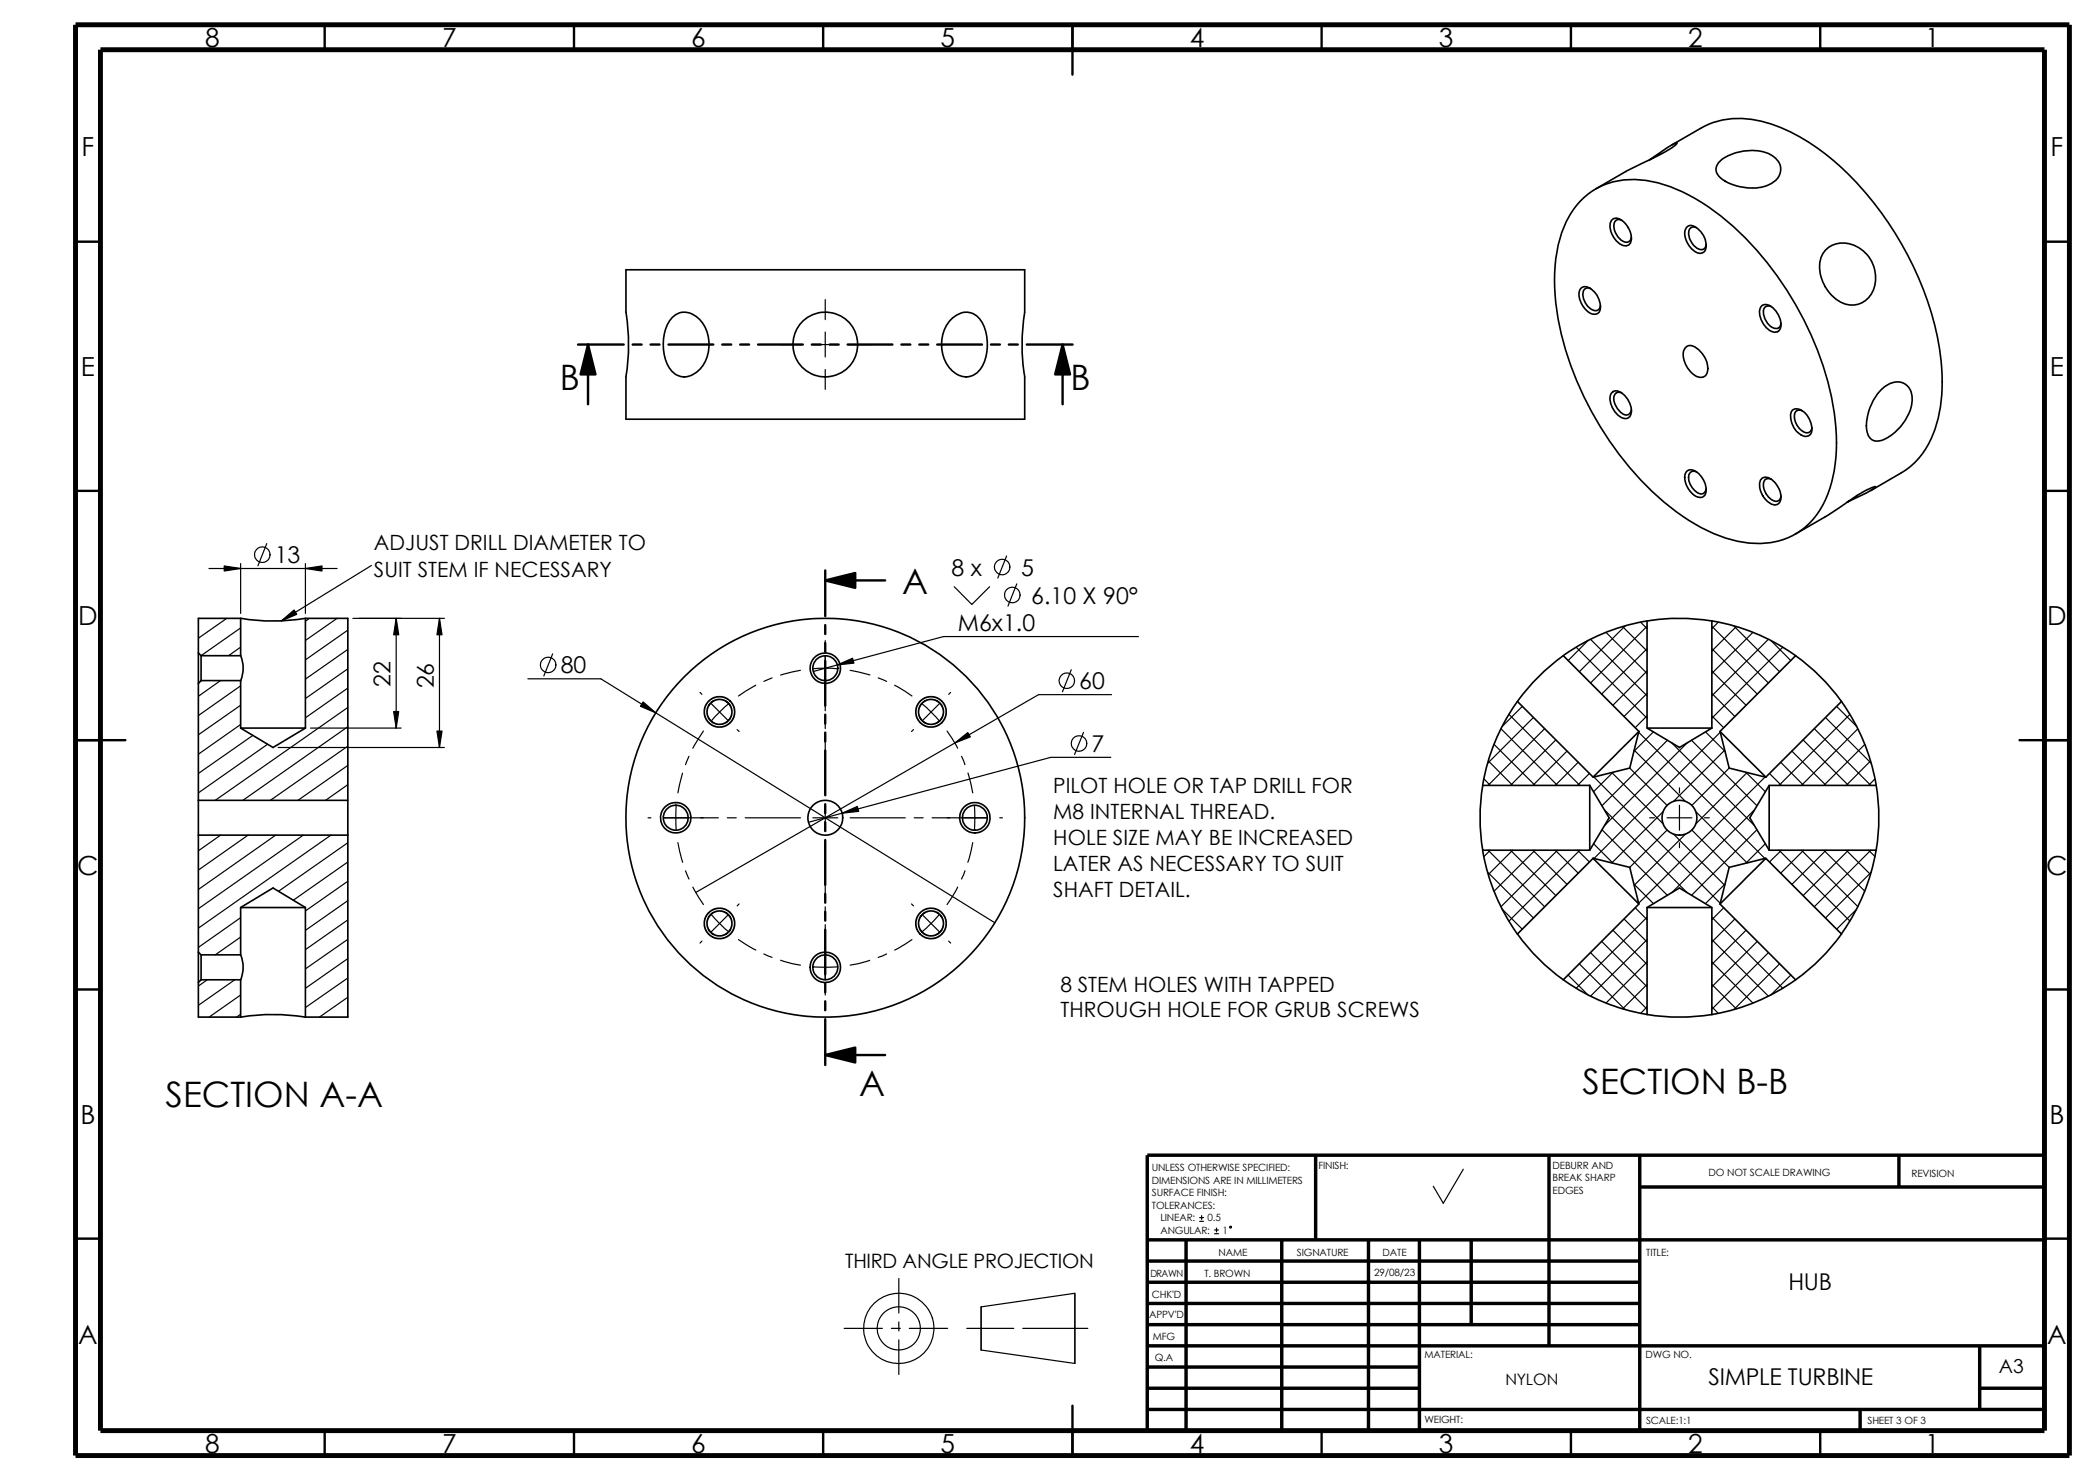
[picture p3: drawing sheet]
<svg xmlns="http://www.w3.org/2000/svg" width="297mm" height="210mm" viewBox="0 0 297 210" stroke-linecap="round" stroke-linejoin="round" font-family="sans-serif">
<g fill="none" stroke="#000" stroke-width=".34">
<path d="M46 3.5v3.5M81.4 3.5v3.5M116.7 3.5v3.5M152.1 3.5v7.1M187.4 3.5v3.5M222.7 3.5v3.5M258.1 3.5v3.5M10.7 34.3h3.5M289.9 34.3h3.5M82 48.9h6.4M83.4 48.9v8.4M89.7 48.9h1.3"/>
<path d="M92.2 48.9h1.3M94.8 48.9h6.3M102.4 48.9h1.3M104.9 48.9h1.3M107.5 48.9h6.3M115.1 48.9h1.3M117.6 48.9h1.3M120.2 48.9h6.3M127.8 48.9h1.3M130.3 48.9h1.3M132.9 48.9h6.3M140.5 48.9h1.3"/>
<path d="M143 48.9h1.3M145.6 48.9h6.5M150.7 48.9v8.4M10.7 69.6h3.5M289.9 69.6h3.5M117 82.3h8.5M117 80.9v6.5M117 88.6v1.3M117 91.2v1.2M117 93.7v6.4M10.7 104.9h7.1M117 101.3v1.3"/>
<path d="M117 103.9v1.2M117 106.4v6.4M117 114v1.3M117 116.6v1.2M117 119.1v6.4M286.3 104.9h7.1M117 126.7v1.3M117 129.3v1.2M117 131.8v6.4M117 139.4v1.3M10.7 140.3h3.5M117 149.6h8.5"/>
<path d="M117 144.5v6.5M117 142v1.2M289.9 140.3h3.5M10.7 175.6h3.5M289.9 175.6h3.5M152.1 199.3v7.1M46 202.8v3.6M81.4 202.8v3.6M116.7 202.8v3.6M187.4 202.8v3.6M222.7 202.8v3.6M258.1 202.8v3.6"/>
</g>
<g fill="none" stroke="#000" stroke-width=".49">
<path d="M162.7 178.8h69.8M162.7 175.8h127.2M168.2 175.8v27M181.7 175.8v27M186.5 163.8v12M194 175.8v27M201.2 175.8v27M208.6 175.8v12M219.6 163.8v27M232.5 168.3h57.4M232.5 163.8v39M269.2 163.8v4.5"/>
<path d="M289.9 163.8h-127.2v39M162.7 187.8h69.8M162.7 184.8h69.8M162.7 181.8h69.8M162.7 199.8h127.2M162.7 196.8h38.5M162.7 190.8h127.2M162.7 193.8h38.5M263.7 199.8v3M280.7 196.8h9.2M280.7 190.8v9"/>
</g>
<path d="M10.7 3.5h282.7v202.9h-282.7zM14.2 7h275.7v195.8h-275.7z" fill="none" stroke="#000" stroke-width=".7" stroke-linecap="butt"/>
<g fill="none" stroke="#000" stroke-width=".17">
<path d="M110.7 48.9h2.8M115.2 48.9h3.6M117 42.5v2.8M117 47.1v3.5M117 52.4v2.8M120.5 48.9h2.9M34.1 79.9v7.1M37.8 77.1l-1.2 3.1M43.3 79.9v7.1M142.7 78.8l-1.2 3.2M28.2 87.7l-.1 .1M29.6 80.6h18.2"/>
<path d="M31.3 96.5l-3.2 2.2M32.1 87.7l-4 2.8M34.1 97.2l-6 4.3M34.1 100l-6 4.2M34.1 89l-5.6 4M34.1 91.8l-1.7 1.2M43.9 87.7l-.6 .4M47.8 87.7l-4.5 3.1M49.3 89.3l-6 4.3M49.3 92.1l-6 4.2M49.3 94.8l-6 4.2M49.3 97.6l-6 4.2"/>
<path d="M50 87.7h13M52.7 80.2l-12.8 7.8M56.2 87.7v15.5M62.3 87.7v18.3M74.8 96.2h10.4l55.9 34.6M78.4 92.7l-1.3 3.1M99.2 98.2l.3 .2M100.8 99.7l2.5 2.5M103.3 99.8l-1.3 1.1-1.2 1.4M107.2 97.2l-2.5 1.5M109.5 96.1l-1.2 .5M113.5 95l-2.8 .7"/>
<path d="M115.2 94.8h3.6M117 90.8v.4M117 93v7.8M120.5 95l2.8 .7M124.5 96.1l1.2 .5M126.8 97.2l2.5 1.5M130.7 99.8l1.3 1.1 1.2 1.4M133.3 99.7l-2.5 2.5M134.8 98.2l-.3 .2M135.3 83.2l2.5 2.5 2.5-2.5M144.2 82.8l-1.3 3.1M151.9 95l-1.3 3.1"/>
<path d="M157.6 98.5h-10.3l-48.6 28M161.4 90.3h-27.6l-18.5 4.9M223.5 91.8l10 10M225.2 90.8l-2.9 2.9M225.5 90.6l8 8.1M227.7 89.7l5.8 5.8M230.1 88.8l3.4 3.5M230.4 88.8l-6.5 6.5M232.6 88.2l.9 .9M233.5 88.8l-8 8M233.5 92l-6.4 6.4M233.5 95.1l-4.8 4.9"/>
<path d="M233.5 98.3l-3.2 3.3M242.7 98.3l3.3 3.3M242.7 95.1l4.9 4.9M242.7 92l6.4 6.4M242.7 88.8l8 8M243.6 88.2l-.9 .9M245.8 88.8l6.5 6.5M246.2 88.8l-3.5 3.5M248.5 89.7l-5.8 5.8M250.7 90.6l-8 8.1M251.1 90.8l2.8 2.9M252.8 91.8l-10.1 10"/>
<path d="M31.3 118.4l-3.2 2.2M34.1 102.7l-6 4.2M35.2 118.4l-7.1 5M35.9 104.3l-7.8 5.4M37.9 105.5l-9.8 6.9M39.1 118.4l-11 7.7M39.4 106h23.6M43 118.4l-14.9 10.4M44 103.2h12.9M46.9 118.4l-18.8 13.2M49.3 119.5l-9.8 6.9M49.3 100.3l-18.8 13.2"/>
<path d="M49.3 103l-14.9 10.5M49.3 105.8l-11 7.7M49.3 108.5l-7.1 5M49.3 111.3l-3.1 2.2M91.9 116h.4M94 116h7.9M95.9 114.2v3.5M96.1 119.5l.7 2.8M96.8 109.6l-.7 2.8M97.7 107.2l-.5 1.2M99.7 103.7l-1.5 2.4M103.1 116h1.3"/>
<path d="M104.5 103.4l.3 .3M105.7 116h7.8M115.2 116h3.6M117 102v1.3M117 104.6v7.8M117 119.5v7.8M117 114.2v3.5M120.5 116h7.9M129.5 103.4l-.3 .3M129.6 116h1.3M132.2 116h7.8M134.3 103.7l1.5 2.4"/>
<path d="M136.3 107.2l.5 1.2M137.2 109.6l.7 2.8M137.9 119.5l-.7 2.8M138.2 114.2v3.5M141.7 116h.4M153.6 103.8l-1.2 3.2M157.5 107.4h-8.5l-34.4 9.2M210.4 110.4l.9 1M211 107.9l3.5 3.5M211.8 105.5l5.9 5.9M212.8 103.3l8 8.1M213.9 101.3l10.1 10.1"/>
<path d="M215.8 100.2l-2.8 2.8M217.4 101.7l-6.5 6.5M219 103.3l-8 8.1M220.6 104.9l-6.4 6.5M222.2 106.5l-4.9 4.9M223.8 108.1l-3.3 3.3M225.4 109.7l-1.7 1.7M226 119.6l2.7 2.8M226 110.2l17.9 17.9M227.1 117.6l9.3 9.3M227.5 114.8l11.7 11.8M228.5 109.5l7.3 7.3"/>
<path d="M228.7 109.5l-2.7 2.7M231.1 108.9l5.3 5.3M231.7 106.4l7.3 7.2M232.3 103.8l17.9 17.9M233.5 101.5l-1.6 1.7M233.9 116h.7M234.4 103.8l-2.7 2.7M235.8 115.1l-7.3 7.2M236.4 116h3.5M236.4 117.7l-5.3 5.3M236.4 105l-9.3 9.2M237 105.3l11.7 11.8"/>
<path d="M237.3 118.3l7.2 7.2M238.1 111.7v.7M238.1 114.2v3.5M238.1 119.5v.7M239 118.3l-7.3 7.2M239.2 105.3l-11.7 11.8M239.8 105l9.3 9.2M239.9 117.7l5.3 5.3M240.4 115.1l7.3 7.2M241.7 116h.7M241.8 103.8l2.8 2.7M242.7 101.5l1.7 1.7"/>
<path d="M243.9 103.8l-17.9 17.9M244.5 106.4l-7.2 7.2M245.2 108.9l-5.3 5.3M247.5 109.5l2.8 2.7M247.7 109.5l-7.3 7.3M248.7 114.8l-11.7 11.8M249.1 117.6l-9.3 9.3M250.3 110.2l-18 17.9M250.3 119.6l-2.8 2.8M250.9 109.7l1.7 1.7M252.5 108.1l3.2 3.3M254.1 106.5l4.8 4.9"/>
<path d="M255.6 104.9l6.5 6.5M257.2 103.3l8.1 8.1M258.8 101.7l6.5 6.5M260.4 100.2l2.8 2.8M262.3 101.3l-10.1 10.1M263.4 103.3l-8 8.1M264.4 105.5l-5.8 5.9M265.2 107.9l-3.4 3.5M265.8 110.4l-.9 1M29.4 138.9l-1.3 .9M33.3 138.9l-5.2 3.6M34.1 130.1l-6 4.2"/>
<path d="M34.1 132.9l-3.6 2.5M49.3 122.2l-7.7 5.4M49.3 124.9l-6 4.3M49.3 127.7l-6 4.2M49.3 130.4l-6 4.2M49.3 133.2l-6 4.2M49.3 135.9l-6 4.2M49.3 138.7l-6 4.2M97.2 123.5l.5 1.1M98.2 125.8l1.5 2.4M99.5 133.4l-.3 .3M100.8 129.6l1.2 1.3 1.3 1.2"/>
<path d="M103.3 129.7l-2.5 2.5M104.7 133.2l2.5 1.5M104.8 128.2l-.3 .2M108.3 135.3l1.2 .4M110.7 136.1l1.6 .5 1.2 .2M115.2 137.1h3.6M117 128.6v1.2M117 131.1v7.8M123.3 136.2l-2.8 .6M125.7 135.3l-1.2 .4M129.2 128.2l.3 .2M129.3 133.2l-2.5 1.5"/>
<path d="M130.8 129.7l2.5 2.5M133.2 129.6l-1.2 1.3-1.3 1.2M134.5 133.4l.3 .3M135.8 125.8l-1.5 2.4M136.8 123.5l-.5 1.1M210.9 123.7l6.5 6.5M211 120.5l8 8.1M211.3 120.5l-.9 1M213 128.9l2.8 2.8M214.2 120.5l6.4 6.5M214.5 120.5l-3.5 3.5M217.3 120.5l4.9 4.9"/>
<path d="M217.7 120.5l-5.9 5.9M220.5 120.5l3.3 3.3M220.8 120.5l-8 8M222.3 138.2l2.9 2.9M223.7 120.5l1.7 1.7M223.9 136.7l6.5 6.5M224 120.5l-10.1 10.1M225.5 135.1l8 8M227.1 133.5l6.4 6.4M228.7 131.9l4.8 4.8M230.3 130.3l3.2 3.3M231.7 125.3l2.7 2.8"/>
<path d="M231.9 128.7l1.6 1.7M233.5 130l-10 10.1M233.5 136.4l-5.8 5.8M233.5 133.2l-8 8M233.5 139.6l-3.4 3.4M242.7 133.2l8 8M242.7 139.6l3.5 3.4M242.7 136.4l5.8 5.8M242.7 130l10.1 10.1M244.4 128.7l-1.7 1.7M244.6 125.3l-2.8 2.8M246 130.3l-3.3 3.3"/>
<path d="M247.6 131.9l-4.9 4.8M249.1 133.5l-6.4 6.4M250.7 135.1l-8 8M252.2 120.5l10.1 10.1M252.3 136.7l-6.5 6.5M252.6 120.5l-1.7 1.7M253.9 138.2l-2.8 2.9M255.4 120.5l8 8M255.7 120.5l-3.2 3.3M258.6 120.5l5.8 5.9M258.9 120.5l-4.8 4.9M261.8 120.5l3.4 3.5"/>
<path d="M262.1 120.5l-6.5 6.5M263.2 128.9l-2.8 2.8M264.9 120.5l.9 1M265.3 120.5l-8.1 8.1M265.3 123.7l-6.5 6.5M34.1 141.1l-4.4 3.1M34.1 143.8l-.6 .4M49.3 141.4l-4 2.8M49.3 144.1l-.1 .1M117 140.7v.4M233.5 142.7l-.9 1M242.7 142.7l.9 1"/>
<path d="M170.1 173.2h.5M170.1 172.6h.5M170.4 172.4v.5M172.2 174.9h.6M172.2 174.4h.6M172.5 174.1v.6M174.4 173.9h.2l-.1 .2h-.1zM207.5 165.8l-2.9 4.8-1.4-2.4M119.7 188.3h5.4M126.4 188.3h1.3M127.4 181.3v4.9M127.4 187.4v1.3"/>
<path d="M127.4 190v4.9M128.9 188.3h5.5M137.1 188.3h6.6M139.1 185.3l13.3-1.9v9.9l-13.3-1.9zM145 188.3h9.2M152.4 183.4v9.9"/>
<circle cx="37.2" cy="78.6" r="1.1"/>
<circle cx="77.7" cy="94.3" r="1.09"/>
<circle cx="142.1" cy="80.4" r="1.1"/>
<circle cx="143.5" cy="84.4" r="1.1"/>
<circle cx="151.3" cy="96.5" r="1.1"/>
<circle cx="153" cy="105.4" r="1.1"/>
<circle cx="127.4" cy="188.3" r="3.1"/>
<circle cx="127.4" cy="188.3" r="5"/>
</g>
<g fill="none" stroke="#000" stroke-width=".23">
<path d="M88.7 38.2h56.6v6.1a28.4 28.4 0 0 0 0 9.1v6h-56.6v-6a28.5 28.5 0 0 0 0-9.1zM224 28.6a10.6 10.6 0 0 1 10.5-2.8 26.2 26.2 0 0 1 11.3 6.4 46.6 46.6 0 0 1 14.2 25.6 23.2 23.2 0 0 1-1.2 13.2 10.1 10.1 0 0 1-10.5 6 22.1 22.1 0 0 1-11.2-4.9 45.9 45.9 0 0 1-16.4-28.4 23.5 23.5 0 0 1 .9-11.3l.7-1.4 .8-1.3zM228.6 31.1l.4-.2a2.18 2.18 0 0 1 1.9 1.4 2.47 2.47 0 0 1 .2 2.3 1.16 1.16 0 0 1-1.7-.2 3.1 3.1 0 0 1-1-2.9zM229.9 31.2l-.4-.1a.95 .95 0 0 0-.6 1.3l.2 .7a1.81 1.81 0 0 0 1.8 1.2l.3-.3 .1-.4M233.9 22.7a20.2 20.2 0 0 1 3.9-2.5 6.8 6.8 0 0 1-2.7 1.9l-4.3 2.1-4.5 2.6M237 20.6l4.3-2.5a11.8 11.8 0 0 1 9.7-.5 30.9 30.9 0 0 1 13.1 9.2 45.9 45.9 0 0 1 11 23.6 21.7 21.7 0 0 1-1.6 12.4 10.2 10.2 0 0 1-4 4.3l-4.2 2.5M239.2 32.2a1.26 1.26 0 0 1 1.8 .4 2.66 2.66 0 0 1 .7 3 1.12 1.12 0 0 1-1.7-.2 3.2 3.2 0 0 1-1.1-2.6zM240.5 32.3a.79 .79 0 0 0-.9 .1 .79 .79 0 0 0-.2 .9 2.46 2.46 0 0 0 1.9 2.1l.3-.1 .2-.3 .1-.4M243.7 23a6.9 6.9 0 0 1 7.6-.9 2.17 2.17 0 0 1 1.2 2 2.17 2.17 0 0 1-1.3 1.9 7.1 7.1 0 0 1-7.4-1 1.41 1.41 0 0 1-.1-2zM258.8 35.5a3.8 3.8 0 0 1 5.4 .1 4.8 4.8 0 0 1 .7 6.7 3.3 3.3 0 0 1-4.7 0 5.6 5.6 0 0 1-1.9-6.1zM95.2 45.2a2.39 2.39 0 0 1 3.4-.4 5.2 5.2 0 0 1 0 8.1 2.48 2.48 0 0 1-3.8-1 6.7 6.7 0 0 1 .4-6.7zM135 45.2a2.52 2.52 0 0 1 4 .2 6.7 6.7 0 0 1 .1 6.8 2.51 2.51 0 0 1-4 .5 5.3 5.3 0 0 1-.1-7.5z"/>
<path d="M224.1 40.9a1.2 1.2 0 0 1 1.8 .3 3.1 3.1 0 0 1 1 2.7l-.2 .4a1.29 1.29 0 0 1-1.8-.3 3.1 3.1 0 0 1-1-2.8zM225.5 40.9a.77 .77 0 0 0-.8 .1 .77 .77 0 0 0-.3 .9 2.48 2.48 0 0 0 1.8 2.2 .79 .79 0 0 0 .7-.8M228.6 55.6l.1-.1a1.15 1.15 0 0 1 1.4 .4 3.2 3.2 0 0 1 1.2 2.7l-.4 .6a1.44 1.44 0 0 1-1.7-.6 2.47 2.47 0 0 1-.6-3zM229.9 55.7l-.1-.1a.66 .66 0 0 0-.8 .2 1.84 1.84 0 0 0 .3 2.2l.9 .7 .4 .1 .4-.1 .3-.6M239 49.3a1.28 1.28 0 0 1 1.8 .3 3.2 3.2 0 0 1 1.2 3.5 1.16 1.16 0 0 1-1.8 0 3.7 3.7 0 0 1-1.5-3.3zM249.8 43.4a.99 .99 0 0 1 1.3 .1 3 3 0 0 1 1.3 3.2 .7 .7 0 0 1-.7 .4 2.92 2.92 0 0 1-2.2-3.3zM251.1 43.5l-.6-.1-.3 .2a2.44 2.44 0 0 0 1.2 2.9l.6 .1a.68 .68 0 0 0 .5-.8M254.1 58.2a1.45 1.45 0 0 1 1.9 .5 3.1 3.1 0 0 1 .8 2.8 1.06 1.06 0 0 1-1.7 0 3.2 3.2 0 0 1-1.2-2.9zM255.5 58.3a.77 .77 0 0 0-.9 0 .77 .77 0 0 0-.2 .9 2.44 2.44 0 0 0 1.8 2.2 .71 .71 0 0 0 .7-.8M266.9 55.1a2.59 2.59 0 0 1 3.5-.4 3.3 3.3 0 0 1 .5 3.4 7.3 7.3 0 0 1-4.2 4.4 1.46 1.46 0 0 1-2-1.3 7.3 7.3 0 0 1 2.2-6.1zM239.1 67a1.16 1.16 0 0 1 1.7 .1 2.87 2.87 0 0 1 .9 3.1 1.15 1.15 0 0 1-1.8-.2 2.76 2.76 0 0 1-.8-3zM240.5 66.9a.8 .8 0 0 0-.9 .1 .8 .8 0 0 0-.2 1 2.64 2.64 0 0 0 1.7 2l.5-.1 .3-.6"/>
<path d="M249.7 67.9a1.2 1.2 0 0 1 1.7 .3 3.1 3.1 0 0 1 1 2.8l-.2 .4-.4 .2a2.19 2.19 0 0 1-1.9-1.3 2.48 2.48 0 0 1-.2-2.4zM251.1 67.9h-.6a1.2 1.2 0 0 0-.2 1.8l.1 .3a2.1 2.1 0 0 0 1.6 1.1l.3-.2 .2-.6M261.9 71.2l.3-.1a16 16 0 0 0 3.7-2.1 18.2 18.2 0 0 0-5.3 3.1l-1.4 .9-4.7 2.7M28.1 96.9v16.6M28.1 92.6v4.3M28.1 92.6l.4 .4M28.5 93v3.5M28.5 93h5.6M28.5 96.5l-.4 .4M28.5 96.5h5.6M34.1 87.7a28.1 28.1 0 0 0 9.2 0M34.1 87.7h-6v4.9"/>
<path d="M34.1 96.5v6.7h9.2M34.1 93a4.5 4.5 0 0 1 0 3.5M34.1 87.7v5.3M43.3 87.7h6v25.8M43.3 87.7v15.5M103.3 99.7l.3 .4 .2 .7-.1 .8-.4 .6-.5 .3-.6 .2-.8-.1-.6-.4-.4-.5-.2-.6 .1-.8 .5-.6 .6-.4 .8-.1 .6 .2 .5 .3M103.5 99.4l.5 .7 .2 .6-.2 1-.5 .8-.6 .4-.6 .2-1.1-.1-.7-.5-.5-.7-.1-.6 .1-1 .5-.8 .7-.5 1.1-.1 .6 .2 .6 .4M215.2 99.5a27.8 27.8 0 0 0-5 11.9M215.2 99.5l10.7 10.7 6.5-6.5M221.7 93l10.7 10.7M221.7 93a28.2 28.2 0 0 0-6.5 6.5M233.5 88.1a27.8 27.8 0 0 0-11.8 4.9"/>
<path d="M233.5 88.1v15.1h9.2M233.5 88.1a27.6 27.6 0 0 1 9.2 0M242.7 88a28.3 28.3 0 0 1 11.9 5M242.7 88.1v15.1M254.6 93l-10.7 10.7 6.5 6.5M254.6 93a28.2 28.2 0 0 1 6.5 6.5l-10.7 10.7M261.1 99.4a28.8 28.8 0 0 1 4.9 12M28.1 118.4h21.2M28.1 113.5v4.9M28.1 113.5h21.2v4.9M28.1 118.4v16.6M34.1 103.2l4.6 2.8 4.6-2.8"/>
<path d="M49.3 118.4v25.8h-6M210.2 111.4a28.4 28.4 0 0 0 0 9.1M210.2 111.4h15.2M225.4 111.4v9.1h-15.2M225.4 111.4l2.8 4.6-2.8 4.5M232.4 103.7l-1.3 5.2-5.2 1.3M233.5 103.2l4.6 2.8 4.6-2.8M243.9 103.7l1.3 5.2 5.2 1.3M250.8 111.4l-2.7 4.6 2.7 4.5M266 111.4h-15.2v9.1M266 111.4a28.4 28.4 0 0 1 0 9.1h-15.2M28.1 135l.4 .4"/>
<path d="M28.1 135v4.3M28.1 139.3v4.9h6M28.5 135.4v3.5M28.5 135.4h5.6M28.5 138.9h5.6M28.5 138.9l-.4 .4M34.1 128.7l4.6-2.8 4.6 2.8M34.1 135.4a4.5 4.5 0 0 1 0 3.5M34.1 135.4v-6.7h9.2v15.5M34.1 138.9v5.3M100.5 129.4l.6-.5 .6-.1 1.1 .1 .7 .5 .5 .6 .2 .7-.2 1-.5 .8-.6 .4-.6 .2-1.1-.2-.7-.4-.5-.8-.1-1 .2-.8 .4-.5M100.8 129.7l.4-.4 .6-.1 .8 .1 .7 .4 .3 .4 .2 .6-.1 .9-.4 .6-.5 .3-.6 .2-.8-.1-.6-.4-.5-.6-.1-.9 .3-.7 .3-.3"/>
<path d="M210.2 120.5a28.1 28.1 0 0 0 4.9 11.9M221.7 138.9a28.2 28.2 0 0 0 11.8 4.9M225.9 121.7l6.5 6.5-10.7 10.7M225.9 121.7l-10.7 10.7a28 28 0 0 0 6.5 6.5M225.9 121.7l5.2 1.3 1.3 5.2M233.5 128.7h9.2v15.1M233.5 128.7v15.1M233.5 128.7l4.6-2.8 4.6 2.8M243.9 128.2l10.7 10.7M243.9 128.2l6.5-6.5 10.7 10.7M250.4 121.7l-5.2 1.3-1.3 5.2M254.6 138.9a28.6 28.6 0 0 1-11.9 4.9"/>
<path d="M261.1 132.4a27.5 27.5 0 0 1-6.5 6.5M266 120.5a28.4 28.4 0 0 1-4.9 11.9M34.1 144.2a28.8 28.8 0 0 1 9.2 0M233.5 143.8a29.2 29.2 0 0 0 9.2 0"/>
<circle cx="117" cy="48.9" r="4.6"/>
<circle cx="117" cy="94.7" r="2.15"/>
<circle cx="117" cy="94.7" r="1.77"/>
<circle cx="95.8" cy="115.9" r="2.16"/>
<circle cx="95.8" cy="115.9" r="1.77"/>
<circle cx="117" cy="115.9" r="2.47"/>
<circle cx="117" cy="115.9" r="28.3"/>
<circle cx="132" cy="100.9" r="1.77"/>
<circle cx="132" cy="100.9" r="2.16"/>
<circle cx="138.2" cy="115.9" r="2.15"/>
<circle cx="138.2" cy="115.9" r="1.77"/>
<circle cx="238.1" cy="115.9" r="2.47"/>
<circle cx="117" cy="137.1" r="1.77"/>
<circle cx="117" cy="137.1" r="2.15"/>
<circle cx="132" cy="130.9" r="1.76"/>
<circle cx="132" cy="130.9" r="2.16"/>
</g>
<g fill="#000" stroke="#000" stroke-width=".17">
<path d="M31.8 80.2l2.3 .4-2.3 .4z" fill-rule="evenodd"/>
<path d="M39.9 88l1.8-1.5 .4 .6z" fill-rule="evenodd"/>
<path d="M43.3 80.6l2.4-.4v.8z" fill-rule="evenodd"/>
<path d="M56.2 87.7l.3 2.3h-.7z" fill-rule="evenodd"/>
<path d="M62.3 87.7l.4 2.3h-.7z" fill-rule="evenodd"/>
<path d="M118.7 94.3l2.2-1 .2 .7z" fill-rule="evenodd"/>
<path d="M55.8 100.9h.7l-.3 2.3z" fill-rule="evenodd"/>
<path d="M62 103.7h.7l-.4 2.3z" fill-rule="evenodd"/>
<path d="M91.2 99.5l1.8 1.6-2.2-1z" fill-rule="evenodd"/>
<path d="M119.4 115.3l2.2-1 .1 .7z" fill-rule="evenodd"/>
<path d="M135.4 105.3l1.8-1.4 .4 .6z" fill-rule="evenodd"/>
</g>
<path d="M83.4 48.9l1 4.2h-2.1zM150.7 48.9l1 4.2h-2.1zM117 82.3l4.3-1.1v2.2zM117 149.6l4.3-1.1v2.1z" fill="#000" stroke="#000" stroke-width=".34"/>
<g font-size="5">
<text x="79.4" y="55.2">B</text>
<text x="151.8" y="55.2">B</text>
<text x="127.9" y="84.2">A</text>
<text x="121.8" y="155.3">A</text>
<text x="224.4" y="155.1">SECTION B-B</text>
<text x="23.5" y="157">SECTION A-A</text>
</g>
<g font-size="3.7">
<text x="29.1" y="6.7">8</text>
<text x="62.7" y="6.7">7</text>
<text x="98" y="6.7">6</text>
<text x="133.3" y="6.7">5</text>
<text x="168.7" y="6.7">4</text>
<text x="204" y="6.7">3</text>
<text x="239.4" y="6.7">2</text>
<text x="272.9" y="6.7">1</text>
<text x="11.6" y="22.1">F</text>
<text x="290.7" y="22.1">F</text>
<text x="11.5" y="53.3">E</text>
<text x="290.6" y="53.3">E</text>
<text x="11.1" y="88.7">D</text>
<text x="290.3" y="88.7">D</text>
<text x="11" y="124">C</text>
<text x="290.1" y="124">C</text>
<text x="11.4" y="159.3">B</text>
<text x="290.6" y="159.3">B</text>
<text x="11.1" y="190.6">A</text>
<text x="290.3" y="190.6">A</text>
<text x="29.1" y="206">8</text>
<text x="62.7" y="206">7</text>
<text x="98" y="206">6</text>
<text x="133.3" y="206">5</text>
<text x="168.7" y="206">4</text>
<text x="204" y="206">3</text>
<text x="239.4" y="206">2</text>
<text x="272.9" y="206">1</text>
</g>
<g font-size="3.3">
<text x="39" y="79.9">13</text>
<text x="134.9" y="81.6">8 x</text>
<text x="144.8" y="81.6">5</text>
<text x="135.8" y="89.5">M6x1.0</text>
<text x="146.2" y="85.6">6.10 X 90°</text>
<text x="79.5" y="95.5">80</text>
<text x="55.4" y="97.5" transform="rotate(-90 55.4 97.5)">22</text>
<text x="61.5" y="97.6" transform="rotate(-90 61.5 97.6)">26</text>
<text x="153" y="97.7">60</text>
<text x="154.7" y="106.6">7</text>
<text x="253.6" y="182.9">HUB</text>
<text x="242.2" y="196.4">SIMPLE TURBINE</text>
</g>
<g font-size="3">
<text x="53" y="78">ADJUST DRILL DIAMETER TO</text>
<text x="53" y="81.7">SUIT STEM IF NECESSARY</text>
<text x="149.3" y="112.4">PILOT HOLE OR TAP DRILL FOR</text>
<text x="149.3" y="116.1">M8 INTERNAL THREAD.</text>
<text x="149.3" y="119.8">HOLE SIZE MAY BE INCREASED</text>
<text x="149.3" y="123.5">LATER AS NECESSARY TO SUIT</text>
<text x="149.3" y="127.2">SHAFT DETAIL.</text>
<text x="150.3" y="140.7">8 STEM HOLES WITH TAPPED</text>
<text x="150.3" y="144.3">THROUGH HOLE FOR GRUB SCREWS</text>
</g>
<text font-size="2.8" x="119.8" y="179.8">THIRD ANGLE PROJECTION</text>
<text font-size="2.7" x="283.4" y="194.7">A3</text>
<text font-size="2.2" x="213.4" y="196.4">NYLON</text>
<g font-size="1.4">
<text x="163.3" y="166.1">UNLESS OTHERWISE SPECIFIED:</text>
<text x="163.3" y="167.9">DIMENSIONS ARE IN MILLIMETERS</text>
<text x="186.9" y="165.8">FINISH:</text>
<text x="220.1" y="165.7">DEBURR AND</text>
<text x="220.1" y="167.5">BREAK SHARP</text>
<text x="242.2" y="166.8">DO NOT SCALE DRAWING</text>
<text x="271" y="166.9">REVISION</text>
<text x="163.3" y="169.6">SURFACE FINISH:</text>
<text x="163.3" y="171.4">TOLERANCES:</text>
<text x="164.5" y="173.2">LINEAR:</text>
<text x="171.2" y="173.2">0.5</text>
<text x="220.1" y="169.3">EDGES</text>
<text x="164.5" y="174.9">ANGULAR:</text>
<text x="172.8" y="178.1">NAME</text>
<text x="173.3" y="174.9">1</text>
<text x="183.9" y="178.1">SIGNATURE</text>
<text x="196" y="178.1">DATE</text>
<text x="233.4" y="178.1">TITLE:</text>
<text x="163.1" y="181">DRAWN</text>
<text x="163.3" y="184">CHK'D</text>
<text x="170.8" y="181">T. BROWN</text>
<text x="194.8" y="180.9">29/08/23</text>
<text x="162.9" y="186.9">APPV'D</text>
<text x="163.4" y="190">MFG</text>
<text x="163.7" y="192.9">Q.A</text>
<text x="202" y="192.6">MATERIAL:</text>
<text x="233.3" y="192.6">DWG NO.</text>
<text x="202" y="201.8">WEIGHT:</text>
<text x="233.4" y="201.8">SCALE:1:1</text>
<text x="264.8" y="201.8">SHEET 3 OF 3</text>
</g>
</svg>
